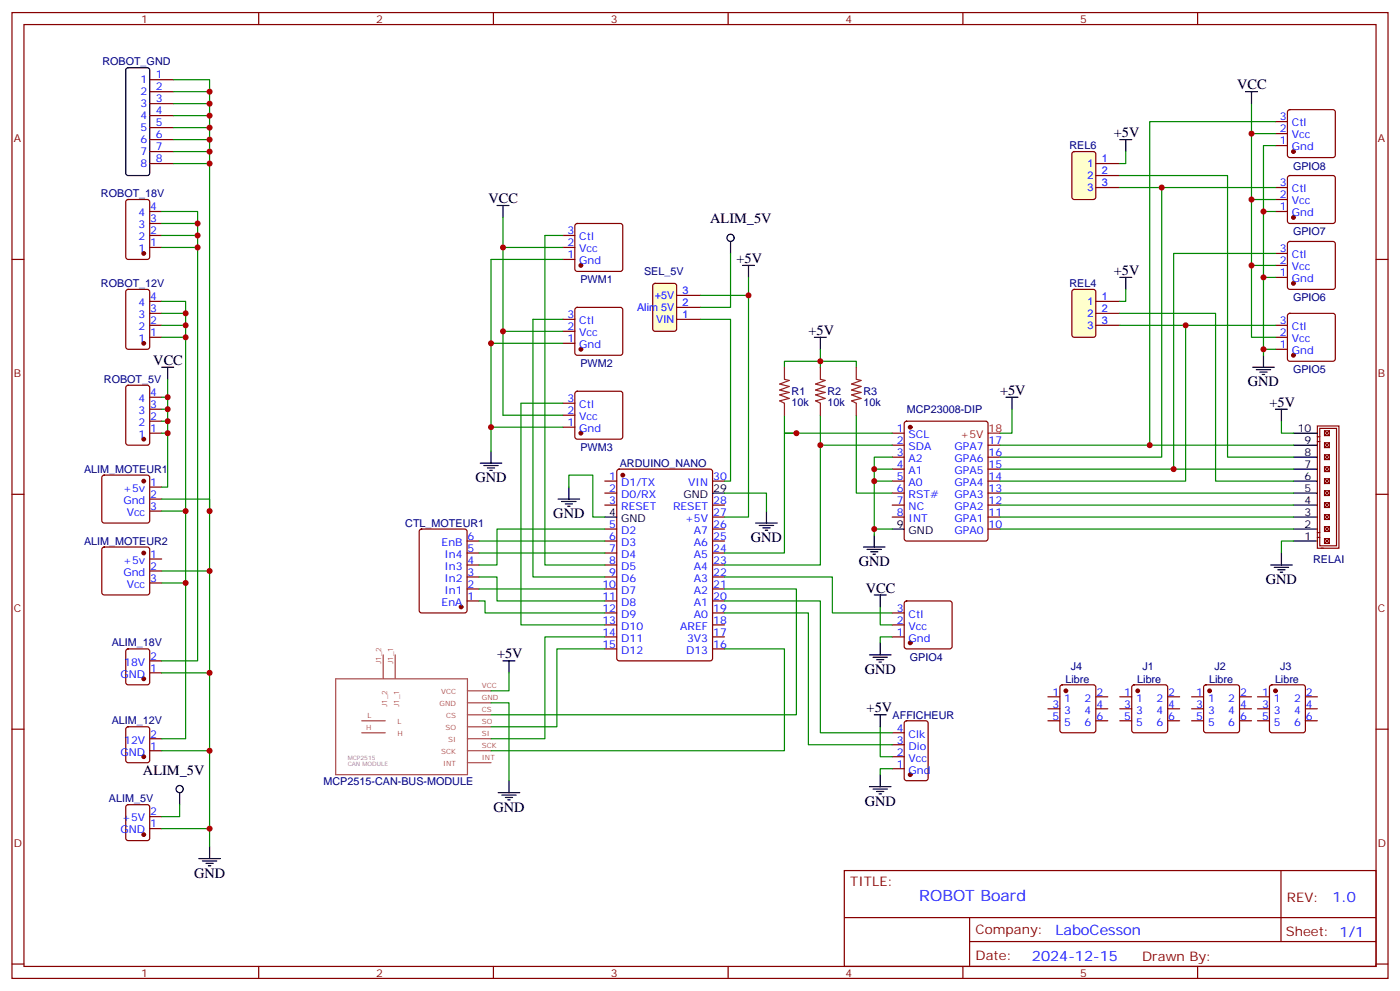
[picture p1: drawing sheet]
<svg xmlns="http://www.w3.org/2000/svg" width="412mm" height="292mm" viewBox="0 0 412 292" stroke-linecap="round" stroke-linejoin="round" font-family="sans-serif">
<g fill="none" stroke="#870000" stroke-width=".35">
<path d="M3.5 3.7h405.4v284.3h-405.4zM7.1 7.2h398.2v277.3h-398.2zM76.2 3.7v3.5M145.3 3.7v3.5M214.5 3.7v3.5M283.6 3.7v3.5M352.8 3.7v3.5M3.5 76.4h3.6M165.8 76.4h3.5M165.8 72.8h3.5M165.8 69.3h3.5M169.6 66l.4-.2h12.7l.5 .2 .2 .5v12.7l-.2 .5-.5 .2h-12.7l-.5-.2-.2-.5v-12.7z"/>
<path d="M405.3 76.4h3.6M165.8 97.5h3.5M165.8 94h3.5M169.6 90.7l.4-.2h12.7l.5 .2 .2 .5v12.7l-.2 .5-.5 .2h-12.7l-.5-.2-.2-.5v-12.7zM165.8 101.1h3.5M165.8 118.7h3.5M169.6 115.4l.4-.2h12.7l.5 .2 .2 .5v12.7l-.2 .5-.5 .2h-12.7l-.5-.2-.2-.5v-12.7zM165.8 125.8h3.5M165.8 122.2h3.5M181.9 138.3l.5-.2h26.8l.6 .4 .1 55.4-.5 .6-27 .1-.7-.5v-55.3zM262.8 127.5h3.5M262.8 131.1h3.5"/>
<path d="M262.8 134.6h3.5M262.8 138.1h3.5M266.6 124.2l.5-.2h23.2l.5 .2 .2 .5v33.9l-.2 .5-.5 .2h-23.2l-.5-.3-.3-.4v-33.9zM291 131.1h3.6M291 134.6h3.6M291 138.1h3.6M388.1 130h.7M388.1 128.6h.7M390.2 126.8h1.4v1.4h-1.4zM390.2 130.4h1.4v1.4h-1.4zM390.2 133.9h1.4v1.4h-1.4zM390.2 137.4h1.4v1.4h-1.4z"/>
<path d="M390.2 126.8l1.4 1.4M390.2 130.4l1.4 1.4M390.2 133.9l1.4 1.4M390.2 137.4l1.4 1.4M391.6 126.8l-1.4 1.4M391.6 130.4l-1.4 1.4M391.6 133.9l-1.4 1.4M391.6 137.4l-1.4 1.4M3.5 145.5h3.6M123.7 156l.5-.2h12.7l.6 .4 .1 23.5-.5 .7h-12.9l-.7-.4v-23.5zM137.6 159.3h3.5M178.2 141.6h3.5"/>
<path d="M178.2 145.2h3.5M178.2 148.7h3.5M178.2 155.8h3.5M178.2 159.3h3.5M209.9 141.6h3.5M209.9 148.7h3.5M209.9 155.8h3.5M209.9 159.3h3.5M209.9 152.2h3.5M262.8 141.6h3.5M262.8 145.2h3.5M262.8 148.7h3.5"/>
<path d="M262.8 152.2h3.5M291 141.6h3.6M291 145.2h3.6M291 148.7h3.6M291 155.8h3.6M291 152.2h3.6M388.1 158.2h.7M388.1 156.8h.7M390.2 158.6h1.4v1.4h-1.4zM390.2 155h1.4v1.5h-1.4zM390.2 151.5h1.4v1.4h-1.4zM390.2 148h1.4v1.4h-1.4z"/>
<path d="M390.2 144.5h1.4v1.4h-1.4zM390.2 140.9h1.4v1.4h-1.4zM390.2 158.6l1.4 1.4M390.2 155l1.4 1.5M390.2 151.5l1.4 1.4M390.2 148l1.4 1.4M390.2 144.5l1.4 1.4M390.2 140.9l1.4 1.4M391.6 158.6l-1.4 1.4M391.6 155l-1.4 1.5M391.6 151.5l-1.4 1.4M391.6 148l-1.4 1.4"/>
<path d="M391.6 144.5l-1.4 1.4M391.6 140.9l-1.4 1.4M405.3 145.5h3.6M137.6 162.8h3.5M137.6 166.3h3.5M137.6 169.9h3.5M137.6 173.4h3.5M137.6 176.9h3.5M178.2 162.8h3.5M178.2 166.3h3.5M178.2 169.9h3.5M178.2 173.4h3.5"/>
<path d="M178.2 176.9h3.5M209.9 162.8h3.5M209.9 166.3h3.5M209.9 169.9h3.5M209.9 173.4h3.5M209.9 176.9h3.5M389.1 161.4h.7M178.2 180.4h3.5M178.2 184h3.5M178.2 187.5h3.5M178.2 191h3.5M209.9 180.4h3.5"/>
<path d="M209.9 184h3.5M209.9 187.5h3.5M209.9 191h3.5M3.5 214.7h3.6M262.8 219.3h3.5M262.8 215.7h3.5M266.6 212.4l.5-.2h5.6l.6 .4 .1 16.5-.5 .7h-5.8l-.7-.4-.1-16.5zM405.3 214.7h3.6M262.8 226.3h3.5M262.8 222.8h3.5M248.7 256.3h156.6v28.2h-156.6zM377.3 256.3v20.9"/>
<path d="M248.7 270.1h156.5M285.6 277.2h119.6M285.6 270.1v14.2M3.5 283.8h3.6M76.2 284.5v3.5M145.3 284.5v3.5M214.5 284.5v3.5M283.6 284.5v3.5M352.8 284.5v3.5M405.3 283.8h3.6"/>
</g>
<g fill="#870000" stroke="#870000" stroke-width=".35">
<circle cx="183.4" cy="139.9" r=".53"/>
<circle cx="171.1" cy="78.1" r=".53"/>
<circle cx="135.8" cy="178.7" r=".53"/>
<circle cx="268.1" cy="228.1" r=".53"/>
<circle cx="268.1" cy="125.8" r=".53"/>
<circle cx="171.1" cy="102.8" r=".53"/>
<circle cx="171.1" cy="127.5" r=".53"/>
</g>
<g fill="none" stroke="#000" stroke-width=".35">
<path d="M329.8 41.1h3.6M331.6 41.1v3.5M146.4 60.5h3.5M148.2 60.5v3.5M329.8 81.7h3.6M331.6 81.7v3.5M296.3 116.9h3.6M298.1 116.9v3.6M369 108.1h6.4M370.1 108.8h4.2M371.1 109.5h2.1M371.8 110.2h.7"/>
<path d="M372.2 104.6v3.5M141.5 136.3h6.3M142.5 137.1h4.3M143.6 137.8h2.1M144.3 138.5h.7M144.6 132.8v3.5M381 138.1h7.1M381 134.6h7.1M381 131.1h7.1M381 127.5h7.1M178.2 152.2h3.5M209.9 145.2h3.5"/>
<path d="M257.5 157.5v3.5M262.8 155.8h3.5M381 152.2h7.1M381 145.2h7.1M381 155.8h7.1M381 159.3h7.1M381 148.7h7.1M381 141.6h7.1M254.4 161h6.3M255.4 161.7h4.2M256.5 162.5h2.1M257.2 163.2h.7"/>
<path d="M374.3 166.3h6.3M375.4 167h4.2M376.4 167.7h2.1M377.1 168.5h.7M377.5 162.8v3.5M148.2 194.6h3.5M149.9 194.6v3.5M256.1 192.8h6.4M257.2 193.5h4.2M258.2 194.2h2.1M258.9 194.9h.7M259.3 189.3v3.5"/>
<path d="M257.5 210.4h3.6M259.3 210.4v3.6M146.8 233.4h6.3M147.8 234.1h4.2M148.9 234.8h2.1M149.6 235.5h.7M149.9 229.8v3.6M256.1 231.6h6.4M257.2 232.3h4.2M258.2 233h2.1M258.9 233.7h.7M259.3 228.1v3.5"/>
</g>
<g fill="none" stroke="#008700" stroke-width=".35">
<path d="M148.2 64v33.5M148.2 72.8h17.6M165.8 76.4h-21.2v56.4M165.8 69.3h-5.3v97h17.7M148.2 97.5v24.7h17.6M148.2 97.5h17.6M165.8 94h-8.8v75.9h21.2M144.6 101.1h21.2M165.8 118.7h-12.3v65.3h24.7M144.6 125.8h21.2M262.8 127.5h-31.7v35.3h-17.7M262.8 131.1h-21.1v35.2h-28.3"/>
<path d="M298.1 120.5v7h-3.5M141.1 159.3h37.1M178.2 155.8h-31.8v10.5h-5.3M262.8 155.8h-5.3v1.7M141.1 176.9h1.8v3.5h35.3M141.1 169.9h5.3v7h31.8M141.1 162.8h37.1M141.1 173.4h37.1M213.4 176.9h28.3v38.8h21.1M213.4 173.4h21.2v37h-90M149.9 198.1v5.3h-5.3M178.2 187.5h-17.7v30h-15.9"/>
<path d="M178.2 191h-14.2v23h-19.4M213.4 180.4h24.7v38.9h24.7M213.4 191h17.7v30h-86.5M144.6 206.9h5.3v22.9M259.3 214v8.8h3.5M262.8 226.3h-3.5v1.8"/>
</g>
<path d="M98.9 199.8h38.8v28.3h-38.8zM112.9 192.8v6.9M116.4 192.8v6.9M106.5 212.2h7M106.5 215.7h7M137.7 217.5h6.9M137.7 214h6.9M137.7 210.4h6.9M137.7 206.9h6.9M137.7 203.4h6.9M137.7 224.5h6.9M137.7 221h6.9" fill="none" stroke="#a64a4a" stroke-width=".35"/>
<path d="M291 127.5h3.6" fill="none" stroke="#f00" stroke-width=".35"/>
<path d="M388.1 125.4h6.3v36h-6.3zM388.8 126.1h4.9v34.6h-4.9z" fill="none" stroke="#900" stroke-width=".35"/>
<path d="M316 85.4l.4-.2h5.7l.6 .4 .1 13-.5 .7h-5.9l-.6-.5-.1-12.9z" fill="#ffc" stroke="#870000" stroke-width=".35"/>
<g fill="none" stroke="#870000" stroke-width=".35">
<path d="M375.7 39.3h3.5M375.7 35.8h3.5M379.5 32.5l.4-.2h12.7l.5 .2 .2 .5v12.7l-.2 .5-.5 .2h-12.7l-.5-.2-.2-.5v-12.7zM375.7 58.7h3.5M375.7 55.2h3.5M375.7 42.9h3.5M379.5 51.9l.4-.2h12.7l.5 .2 .2 .5v12.7l-.2 .5-.5 .2h-12.7l-.5-.2-.2-.5v-12.7zM375.7 62.3h3.5M375.7 78.1h3.5M375.7 74.6h3.5M379.5 71.3l.4-.2h12.7l.5 .2 .2 .5v12.7l-.2 .5-.5 .2h-12.7l-.5-.2-.2-.5v-12.7zM322.8 88.7h7"/>
<path d="M322.8 92.3h7M322.8 95.8h7M375.7 95.8h3.5M375.7 99.3h3.5M375.7 81.7h3.5M379.5 92.5l.4-.2h12.7l.5 .2 .2 .5v12.7l-.2 .5-.5 .2h-12.7l-.5-.3-.2-.4v-12.7zM375.7 102.8h3.5M266.6 177.1l.5-.2h12.7l.5 .2 .2 .5v12.7l-.3 .5-.4 .2h-12.7l-.5-.2-.3-.5v-12.7zM262.8 187.5h3.5M262.8 184h3.5M262.8 180.4h3.5"/>
</g>
<path d="M329.8 92.3h28.3v49.3h22.9M331.6 85.2v3.5h-1.8M294.6 155.8h86.4M294.6 152.2h86.4M294.6 148.7h86.4M294.6 145.2h86.4M381 159.3h-3.5v3.5M213.4 169.9h31.8v10.5h17.6M262.8 187.5h-3.5v1.8" fill="none" stroke="#008700" stroke-width=".35"/>
<g fill="#870000" stroke="#870000" stroke-width=".35">
<circle cx="381" cy="64" r=".53"/>
<circle cx="381" cy="104.6" r=".53"/>
<circle cx="381" cy="83.4" r=".53"/>
<circle cx="381" cy="44.6" r=".53"/>
<circle cx="268.1" cy="189.3" r=".53"/>
</g>
<path d="M316 44.8l.4-.2h5.7l.6 .5 .1 12.9-.5 .7h-5.9l-.6-.4-.1-13z" fill="#ffc" stroke="#870000" stroke-width=".35"/>
<g fill="none" stroke="#870000" stroke-width=".35">
<path d="M44.1 23.5h7.1M44.1 27h7.1M44.1 30.5h7.1M44.1 34h7.1M44.1 37.6h7.1M37.3 58.9l.4-.2h5.7l.6 .5 .1 16.5-.5 .6-5.9 .1-.6-.5-.1-16.5zM44.1 48.2h7.1M44.1 41.1h7.1M44.1 44.6h7.1M322.8 48.2h7M322.8 51.7h7M322.8 55.2h7"/>
<path d="M44.1 72.8h3.5M44.1 69.3h3.5M44.1 65.8h3.5M44.1 62.3h3.5M37.3 85.4l.4-.2h5.7l.6 .4 .1 16.5-.5 .7h-5.9l-.6-.4-.1-16.5zM44.1 99.3h3.5M44.1 95.8h3.5M44.1 92.3h3.5M44.1 88.7h3.5M37.3 113.6l.4-.2h5.7l.6 .4 .1 16.6-.5 .6-5.9 .1-.6-.5-.1-16.5zM44.1 116.9h3.5M44.1 127.5h3.5"/>
<path d="M44.1 124h3.5M44.1 120.5h3.5M30.2 140.1l.5-.2h12.7l.5 .2 .2 .5v12.7l-.2 .5-.5 .2h-12.7l-.5-.2-.2-.5v-12.7zM44.1 143.4h3.5M44.1 146.9h3.5M44.1 150.5h3.5M30.2 161.2l.5-.2h12.7l.5 .2 .2 .5v12.7l-.2 .5-.5 .3h-12.7l-.5-.3-.2-.5v-12.7zM44.1 164.6h3.5M44.1 168.1h3.5M44.1 171.6h3.5M37.3 191.2l.4-.2h5.7l.6 .5 .1 9.4-.5 .7h-5.9l-.6-.4-.1-9.5zM44.1 198.1h3.5"/>
<path d="M44.1 194.6h3.5M37.3 214.2l.4-.2h5.7l.6 .4 .1 9.4-.5 .7h-5.9l-.6-.4-.1-9.4zM44.1 217.5h3.5M37.3 237.1l.4-.2h5.7l.6 .4 .1 9.5-.5 .6-5.9 .1-.6-.5-.1-9.4zM44.1 221h3.5M44.1 243.9h3.5M44.1 240.4h3.5"/>
</g>
<g fill="none" stroke="#008700" stroke-width=".35">
<path d="M51.2 23.5h10.5v127M51.2 27h10.5M51.2 30.5h10.5M51.2 34h10.5M51.2 37.6h10.5M368.7 30.5v68.8h7M368.7 39.3h7M375.7 35.8h-37v95.3h-44.1M51.2 41.1h10.5M51.2 44.6h10.5M51.2 48.2h10.5M329.8 51.7h31.8v82.9h19.4"/>
<path d="M329.8 55.2h12.4M331.6 44.6v3.6h-1.8M368.7 58.7h7M375.7 55.2h-33.5v79.4h-47.6M375.7 42.9h-3.5v61.7M47.6 62.3h10.6v132.3h-10.6M47.6 65.8h10.6M47.6 69.3h10.6M47.6 72.8h10.6M368.7 78.1h7M372.2 62.3h3.5M375.7 74.6h-30v63.5h-51.1"/>
<path d="M47.6 88.7h7.1v61.8M47.6 92.3h7.1M47.6 95.8h7.1M47.6 99.3h7.1M329.8 95.8h19.4M372.2 81.7h3.5M375.7 95.8h-26.5v45.8h-54.6M47.6 116.9h1.8M49.4 111.7v31.7h-1.8M231.1 108.1v-1.7h10.6v1.7M241.7 102.8v3.6h10.5v1.7M372.2 102.8h3.5"/>
<path d="M47.6 120.5h1.8M47.6 124h1.8M47.6 127.5h1.8M231.1 122.2v5.3h3.5M241.7 122.2v8.9M252.2 122.2v23h10.6M257.5 138.1h5.3M262.8 134.6h-5.3v21.2M338.7 131.1h42.3M345.7 138.1h35.3M377.5 124v3.5h3.5M47.6 150.5h7.1v67h-7.1"/>
<path d="M47.6 146.9h14.1v74.1M167.6 143.4v-3.5h7v12.3h3.6M213.4 145.2h12.4v5.3M257.5 141.6h5.3M47.6 171.6h7.1M47.6 168.1h14.1M47.6 198.1h14.1M47.6 221h14.1v22.9M47.6 243.9h14.1v5.3"/>
</g>
<g fill="none" stroke="#000" stroke-width=".35">
<path d="M37.3 20.1l.4-.2h5.7l.5 .2 .2 .5v30.4l-.2 .5-.5 .2h-5.7l-.5-.3-.2-.4v-30.4zM366.9 27h3.5M368.7 27v3.5M239.9 99.3h3.5M241.7 99.3v3.5M47.6 108.1h3.6M49.4 108.1v3.6M375.7 120.5h3.5M377.5 120.5v3.5M164.4 146.9h6.3M165.5 147.6h4.2M166.5 148.3h2.1"/>
<path d="M167.2 149h.7M167.6 143.4v3.5M222.6 154h6.4M223.7 154.7h4.2M224.7 155.4h2.1M225.4 156.1h.7M225.8 150.5v3.5M58.6 252.8h6.3M59.6 253.5h4.3M60.7 254.2h2.1M61.4 254.9h.7M61.7 249.2v3.6"/>
</g>
<g fill="#870000" stroke="#870000" stroke-width=".35">
<circle cx="42.3" cy="141.6" r=".53"/>
<circle cx="42.3" cy="245.7" r=".53"/>
<circle cx="42.3" cy="74.6" r=".53"/>
<circle cx="42.3" cy="222.8" r=".53"/>
<circle cx="42.3" cy="199.8" r=".53"/>
<circle cx="42.3" cy="101.1" r=".53"/>
<circle cx="42.3" cy="129.3" r=".53"/>
<circle cx="42.3" cy="162.8" r=".53"/>
</g>
<path d="M192.5 83.6l.5-.2h5.6l.7 .5v12.9l-.4 .7h-5.9l-.7-.4v-13z" fill="#ffc" stroke="#870000" stroke-width=".35"/>
<g fill="none" stroke="#870000" stroke-width=".35">
<path d="M199.3 94h7.1M199.3 90.5h7.1M199.3 87h7.1M308.7 212.2h3.5M308.7 208.7h3.5M308.7 205.1h3.5M312.4 201.8l.5-.2h9.2l.5 .2 .2 .5v12.7l-.2 .5-.5 .2h-9.2l-.5-.2-.2-.5v-12.7zM322.8 212.2h3.5M322.8 208.7h3.5M322.8 205.1h3.5M329.8 212.2h3.6M329.8 208.7h3.6"/>
<path d="M329.8 205.1h3.6M333.6 201.8l.5-.2h9.2l.5 .2 .2 .5v12.7l-.3 .5-.4 .2h-9.2l-.5-.2-.2-.5v-12.7zM344 212.2h3.5M344 208.7h3.5M344 205.1h3.5M351 212.2h3.5M351 208.7h3.5M351 205.1h3.5M354.8 201.8l.4-.2h9.2l.5 .2 .2 .5v12.7l-.2 .5-.5 .2h-9.2l-.5-.2-.2-.5v-12.7zM365.1 212.2h3.6M365.1 208.7h3.6M365.1 205.1h3.6"/>
<path d="M370.4 212.2h3.5M370.4 208.7h3.5M370.4 205.1h3.5M374.2 201.8l.4-.2h9.2l.5 .2 .2 .5v12.7l-.2 .5-.5 .2h-9.2l-.4-.2-.3-.5v-12.7zM384.5 212.2h3.6M384.5 208.7h3.6M384.5 205.1h3.6"/>
</g>
<g fill="none" stroke="#000" stroke-width=".35">
<path d="M215.2 71.1v3.5M218.7 78.1h3.5M220.5 78.1v3.6M257.5 175.2h3.6M259.3 175.2v3.5M52.9 233.4v3.5"/>
<circle cx="215.2" cy="70" r="1.06"/>
<circle cx="52.9" cy="232.3" r="1.06"/>
</g>
<path d="M215.2 74.6v15.9h-8.8M206.4 94h8.8v47.6h-1.8M206.4 87h14.1M220.5 81.7v70.5h-7.1M259.3 178.7v5.3h3.5M52.9 236.9v3.5h-5.3" fill="none" stroke="#008700" stroke-width=".35"/>
<path d="M231.1 108.1v3.6l1.4 .3-2.8 1.1 2.8 .7-2.8 1 2.8 .7-2.8 .7 2.8 1.1-2.8 .7 1.4 .7v3.5M241.7 108.1v3.6l1.4 .3-2.9 1.1 2.9 .7-2.9 1 2.9 .7-2.9 .7 2.9 1.1-2.9 .7 1.5 .7v3.5M252.2 108.1v3.6l1.4 .3-2.8 1.1 2.8 .7-2.8 1 2.8 .7-2.8 .7 2.8 1.1-2.8 .7 1.4 .7v3.5" fill="none" stroke="#8c2424" stroke-width=".35"/>
<g fill="#870000" stroke="#870000" stroke-width=".35">
<circle cx="314" cy="203.4" r=".53"/>
<circle cx="335.1" cy="203.4" r=".53"/>
<circle cx="356.3" cy="203.4" r=".53"/>
<circle cx="375.7" cy="203.4" r=".53"/>
</g>
<g fill="#c00">
<circle cx="148.2" cy="72.8" r=".88"/>
<circle cx="148.2" cy="97.5" r=".88"/>
<circle cx="338.7" cy="131.1" r=".88"/>
<circle cx="372.2" cy="62.3" r=".88"/>
<circle cx="372.2" cy="81.7" r=".88"/>
<circle cx="372.2" cy="102.8" r=".88"/>
<circle cx="368.7" cy="39.3" r=".88"/>
<circle cx="368.7" cy="58.7" r=".88"/>
<circle cx="368.7" cy="78.1" r=".88"/>
<circle cx="345.7" cy="138.1" r=".88"/>
<circle cx="342.2" cy="55.2" r=".88"/>
<circle cx="349.3" cy="95.8" r=".88"/>
<circle cx="234.6" cy="127.5" r=".88"/>
<circle cx="241.7" cy="131.1" r=".88"/>
<circle cx="241.7" cy="106.4" r=".88"/>
<circle cx="257.5" cy="155.8" r=".88"/>
<circle cx="257.5" cy="141.6" r=".88"/>
<circle cx="257.5" cy="138.1" r=".88"/>
<circle cx="61.7" cy="243.9" r=".88"/>
<circle cx="61.7" cy="221" r=".88"/>
<circle cx="61.7" cy="198.1" r=".88"/>
<circle cx="61.7" cy="150.5" r=".88"/>
<circle cx="61.7" cy="27" r=".88"/>
<circle cx="61.7" cy="30.5" r=".88"/>
<circle cx="61.7" cy="34" r=".88"/>
<circle cx="61.7" cy="37.6" r=".88"/>
<circle cx="61.7" cy="41.1" r=".88"/>
<circle cx="61.7" cy="44.6" r=".88"/>
<circle cx="61.7" cy="48.2" r=".88"/>
<circle cx="49.4" cy="120.5" r=".88"/>
<circle cx="49.4" cy="124" r=".88"/>
<circle cx="49.4" cy="127.5" r=".88"/>
<circle cx="54.7" cy="99.3" r=".88"/>
<circle cx="58.2" cy="65.8" r=".88"/>
<circle cx="58.2" cy="69.3" r=".88"/>
<circle cx="58.2" cy="72.8" r=".88"/>
<circle cx="49.4" cy="116.9" r=".88"/>
<circle cx="54.7" cy="150.5" r=".88"/>
<circle cx="54.7" cy="171.6" r=".88"/>
<circle cx="61.7" cy="168.1" r=".88"/>
<circle cx="54.7" cy="92.3" r=".88"/>
<circle cx="54.7" cy="95.8" r=".88"/>
<circle cx="220.5" cy="87" r=".88"/>
<circle cx="144.6" cy="125.8" r=".88"/>
<circle cx="144.6" cy="101.1" r=".88"/>
</g>
<text font-size="4.6" fill="#00f" x="270.8" y="265.3">ROBOT Board</text>
<g font-size="4.2">
<text x="364.4" y="26.3">VCC</text>
<text x="328.1" y="40.4">+5V</text>
<text x="143.9" y="59.8">VCC</text>
<text x="209.2" y="65.8">ALIM_5V</text>
<text x="217" y="77.4">+5V</text>
<text x="328.1" y="81">+5V</text>
<text x="238.1" y="98.6">+5V</text>
<text x="45.2" y="107.4">VCC</text>
<text x="367.6" y="113.8">GND</text>
<text x="294.6" y="116.2">+5V</text>
<text x="373.9" y="119.8">+5V</text>
<text x="140.1" y="142">GND</text>
<text x="163" y="152.6">GND</text>
<text x="221.2" y="159.6">GND</text>
<text x="252.9" y="166.7">GND</text>
<text x="372.9" y="172">GND</text>
<text x="255.1" y="174.4">VCC</text>
<text x="146.4" y="193.9">+5V</text>
<text x="254.7" y="198.4">GND</text>
<text x="255.3" y="209.7">+5V</text>
<text x="42.1" y="228.1">ALIM_5V</text>
<text x="145.3" y="239">GND</text>
<text x="254.7" y="237.2">GND</text>
<text x="57.1" y="258.4">GND</text>
</g>
<g font-size="4.2" fill="#00f">
<text x="392.5" y="265.6">1.0</text>
<text x="310.9" y="275.1">LaboCesson</text>
<text x="304" y="282.9">2024-12-15</text>
</g>
<g font-size="3.9" fill="#800">
<text x="250.5" y="260.9">TITLE:</text>
<text x="379.1" y="265.6">REV:</text>
<text x="287.4" y="275.1">Company:</text>
<text x="378.7" y="275.7">Sheet: 1/1</text>
<text x="287.4" y="282.8">Date:</text>
<text x="336.4" y="282.8">Drawn By:</text>
</g>
<g font-size="3.2" fill="#800">
<text x="41.6" y="6.7">1</text>
<text x="110.8" y="6.7">2</text>
<text x="179.9" y="6.7">3</text>
<text x="249.1" y="6.7">4</text>
<text x="318.2" y="6.7">5</text>
<text x="4.1" y="41.8">A</text>
<text x="405.9" y="41.8">A</text>
<text x="4.1" y="110.9">B</text>
<text x="405.9" y="110.9">B</text>
<text x="4.1" y="180.1">C</text>
<text x="405.9" y="180.1">C</text>
<text x="4.1" y="249.2">D</text>
<text x="405.9" y="249.2">D</text>
<text x="41.6" y="287.5">1</text>
<text x="110.8" y="287.5">2</text>
<text x="179.9" y="287.5">3</text>
<text x="249.1" y="287.5">4</text>
<text x="318.2" y="287.5">5</text>
</g>
<g font-size="3.2" fill="#000080">
<text x="30.1" y="19.2">ROBOT_GND</text>
<text x="315.1" y="44">REL6</text>
<text x="380.9" y="49.9">GPIO8</text>
<text x="29.7" y="58">ROBOT_18V</text>
<text x="380.9" y="69.3">GPIO7</text>
<text x="171" y="83.4">PWM1</text>
<text x="189.7" y="81">SEL_5V</text>
<text x="29.7" y="84.5">ROBOT_12V</text>
<text x="315.1" y="84.6">REL4</text>
<text x="380.9" y="88.7">GPIO6</text>
<text x="30.6" y="112.7">ROBOT_5V</text>
<text x="171" y="108.1">PWM2</text>
<text x="380.9" y="109.9">GPIO5</text>
<text x="233.2" y="119.4">10k</text>
<text x="233.2" y="116.2">R1</text>
<text x="243.8" y="119.4">10k</text>
<text x="243.8" y="116.2">R2</text>
<text x="254.4" y="119.4">10k</text>
<text x="254.4" y="116.2">R3</text>
<text x="267.1" y="121.6">MCP23008-DIP</text>
<text x="171" y="132.8">PWM3</text>
<text x="182.6" y="137.4">ARDUINO_NANO</text>
<text x="24.8" y="139.3">ALIM_MOTEUR1</text>
<text x="119.4" y="155.2">CTL_MOTEUR1</text>
<text x="24.8" y="160.5">ALIM_MOTEUR2</text>
<text x="386.8" y="165.7">RELAI</text>
<text x="32.9" y="190.3">ALIM_18V</text>
<text x="268" y="194.6">GPIO4</text>
<text x="315.4" y="197.4">J4</text>
<text x="336.6" y="197.4">J1</text>
<text x="357.7" y="197.4">J2</text>
<text x="377.1" y="197.4">J3</text>
<text x="313.8" y="201">Libre</text>
<text x="335" y="201">Libre</text>
<text x="356.2" y="201">Libre</text>
<text x="375.6" y="201">Libre</text>
<text x="32.9" y="213.3">ALIM_12V</text>
<text x="262.9" y="211.6">AFFICHEUR</text>
<text x="95.3" y="231">MCP2515-CAN-BUS-MODULE</text>
<text x="32.1" y="236.2">ALIM_5V</text>
</g>
<g font-size="3.2" fill="#00f">
<text x="45.9" y="23.1">1</text>
<text x="41.4" y="24.5">1</text>
<text x="41.4" y="28">2</text>
<text x="45.9" y="26.6">2</text>
<text x="41.4" y="31.6">3</text>
<text x="41.4" y="35.1">4</text>
<text x="45.9" y="30.2">3</text>
<text x="45.9" y="33.7">4</text>
<text x="377" y="35.5">3</text>
<text x="41.4" y="38.6">5</text>
<text x="45.9" y="37.2">5</text>
<text x="45.9" y="40.7">6</text>
<text x="377" y="39">2</text>
<text x="380.5" y="40.7">Vcc</text>
<text x="380.5" y="37.2">Ctl</text>
<text x="41.4" y="42.2">6</text>
<text x="41.4" y="45.7">7</text>
<text x="45.9" y="44.3">7</text>
<text x="45.9" y="47.8">8</text>
<text x="324.6" y="47.8">1</text>
<text x="377" y="42.5">1</text>
<text x="380.5" y="44.3">Gnd</text>
<text x="41.4" y="49.2">8</text>
<text x="320.3" y="49.2">1</text>
<text x="320.3" y="52.7">2</text>
<text x="324.6" y="51.3">2</text>
<text x="320.3" y="56.3">3</text>
<text x="324.6" y="54.9">3</text>
<text x="377" y="58.4">2</text>
<text x="377" y="54.9">3</text>
<text x="380.5" y="56.6">Ctl</text>
<text x="40.8" y="63.7">4</text>
<text x="44.3" y="65.4">3</text>
<text x="44.3" y="61.9">4</text>
<text x="377" y="61.9">1</text>
<text x="380.5" y="63.7">Gnd</text>
<text x="380.5" y="60.1">Vcc</text>
<text x="40.8" y="70.7">2</text>
<text x="40.8" y="67.2">3</text>
<text x="44.3" y="69">2</text>
<text x="167.1" y="69">3</text>
<text x="170.6" y="70.7">Ctl</text>
<text x="40.8" y="74.3">1</text>
<text x="44.3" y="72.5">1</text>
<text x="167.1" y="76">1</text>
<text x="167.1" y="72.5">2</text>
<text x="170.6" y="77.8">Gnd</text>
<text x="170.6" y="74.3">Vcc</text>
<text x="377" y="77.8">2</text>
<text x="377" y="74.3">3</text>
<text x="380.5" y="76">Ctl</text>
<text x="377" y="81.3">1</text>
<text x="380.5" y="83.1">Gnd</text>
<text x="380.5" y="79.6">Vcc</text>
<text x="44.3" y="88.4">4</text>
<text x="192.9" y="88">+5V</text>
<text x="201.1" y="86.6">3</text>
<text x="320.3" y="89.8">1</text>
<text x="324.6" y="88.4">1</text>
<text x="40.8" y="93.7">3</text>
<text x="40.8" y="90.1">4</text>
<text x="44.3" y="95.4">2</text>
<text x="44.3" y="91.9">3</text>
<text x="167.1" y="93.7">3</text>
<text x="170.6" y="95.4">Ctl</text>
<text x="187.7" y="91.5">Alim 5V</text>
<text x="193.3" y="95.1">VIN</text>
<text x="201.1" y="93.7">1</text>
<text x="201.1" y="90.1">2</text>
<text x="320.3" y="93.3">2</text>
<text x="324.6" y="91.9">2</text>
<text x="324.6" y="95.4">3</text>
<text x="377" y="95.4">3</text>
<text x="40.8" y="100.7">1</text>
<text x="40.8" y="97.2">2</text>
<text x="44.3" y="99">1</text>
<text x="167.1" y="100.7">1</text>
<text x="167.1" y="97.2">2</text>
<text x="170.6" y="99">Vcc</text>
<text x="320.3" y="96.8">3</text>
<text x="377" y="99">2</text>
<text x="380.5" y="100.7">Vcc</text>
<text x="380.5" y="97.2">Ctl</text>
<text x="170.6" y="102.5">Gnd</text>
<text x="377" y="102.5">1</text>
<text x="380.5" y="104.2">Gnd</text>
<text x="40.8" y="118.4">4</text>
<text x="44.3" y="116.6">4</text>
<text x="167.1" y="118.4">3</text>
<text x="40.8" y="125.4">2</text>
<text x="40.8" y="121.9">3</text>
<text x="44.3" y="123.6">2</text>
<text x="44.3" y="120.1">3</text>
<text x="167.1" y="125.4">1</text>
<text x="167.1" y="121.9">2</text>
<text x="170.6" y="123.6">Vcc</text>
<text x="170.6" y="120.1">Ctl</text>
<text x="40.8" y="128.9">1</text>
<text x="44.3" y="127.2">1</text>
<text x="170.6" y="127.2">Gnd</text>
<text x="264.2" y="127.2">1</text>
<text x="264.2" y="130.7">2</text>
<text x="267.7" y="128.9">SCL</text>
<text x="291.2" y="130.7">17</text>
<text x="264.2" y="134.2">3</text>
<text x="264.2" y="137.8">4</text>
<text x="267.7" y="132.5">SDA</text>
<text x="267.7" y="136">A2</text>
<text x="281.2" y="136">GPA6</text>
<text x="281.2" y="132.5">GPA7</text>
<text x="291.2" y="137.8">15</text>
<text x="291.2" y="134.2">16</text>
<text x="44.3" y="143.1">1</text>
<text x="179.5" y="141.3">1</text>
<text x="183" y="143.1">D1/TX</text>
<text x="202.7" y="143.1">VIN</text>
<text x="210.1" y="141.3">30</text>
<text x="264.2" y="141.3">5</text>
<text x="267.7" y="139.5">A1</text>
<text x="267.7" y="143.1">A0</text>
<text x="281.2" y="143.1">GPA4</text>
<text x="281.2" y="139.5">GPA5</text>
<text x="291.2" y="141.3">14</text>
<text x="36.3" y="144.8">+5v</text>
<text x="36.3" y="148.3">Gnd</text>
<text x="44.3" y="146.6">2</text>
<text x="179.5" y="144.8">2</text>
<text x="179.5" y="148.3">3</text>
<text x="183" y="146.6">D0/RX</text>
<text x="210.1" y="148.3">28</text>
<text x="264.2" y="144.8">6</text>
<text x="264.2" y="148.3">7</text>
<text x="267.7" y="146.6">RST#</text>
<text x="281.2" y="146.6">GPA3</text>
<text x="291.2" y="148.3">12</text>
<text x="291.2" y="144.8">13</text>
<text x="37.3" y="151.9">Vcc</text>
<text x="44.3" y="150.1">3</text>
<text x="179.5" y="155.4">5</text>
<text x="183" y="150.1">RESET</text>
<text x="198.3" y="150.1">RESET</text>
<text x="201.8" y="153.6">+5V</text>
<text x="210.1" y="155.4">26</text>
<text x="210.1" y="151.9">27</text>
<text x="264.2" y="151.9">8</text>
<text x="267.7" y="150.1">NC</text>
<text x="267.7" y="153.6">INT</text>
<text x="281.2" y="153.6">GPA1</text>
<text x="281.2" y="150.1">GPA2</text>
<text x="291.2" y="155.4">10</text>
<text x="291.2" y="151.9">11</text>
<text x="130.1" y="160.7">EnB</text>
<text x="137.8" y="158.9">6</text>
<text x="179.5" y="158.9">6</text>
<text x="183" y="157.2">D2</text>
<text x="183" y="160.7">D3</text>
<text x="204.4" y="160.7">A6</text>
<text x="204.4" y="157.2">A7</text>
<text x="210.1" y="158.9">25</text>
<text x="281.2" y="157.2">GPA0</text>
<text x="36.3" y="166">+5v</text>
<text x="44.3" y="164.2">1</text>
<text x="44.3" y="167.7">2</text>
<text x="130.9" y="167.7">In3</text>
<text x="130.9" y="164.2">In4</text>
<text x="137.8" y="166">4</text>
<text x="137.8" y="162.5">5</text>
<text x="179.5" y="162.5">7</text>
<text x="179.5" y="166">8</text>
<text x="183" y="164.2">D4</text>
<text x="183" y="167.7">D5</text>
<text x="204.4" y="167.7">A4</text>
<text x="204.4" y="164.2">A5</text>
<text x="210.1" y="166">23</text>
<text x="210.1" y="162.5">24</text>
<text x="36.3" y="169.5">Gnd</text>
<text x="37.3" y="173">Vcc</text>
<text x="44.3" y="171.3">3</text>
<text x="130.9" y="171.3">In2</text>
<text x="137.8" y="173">2</text>
<text x="137.8" y="169.5">3</text>
<text x="177.5" y="173">10</text>
<text x="179.5" y="169.5">9</text>
<text x="183" y="171.3">D6</text>
<text x="204.4" y="171.3">A3</text>
<text x="210.1" y="173">21</text>
<text x="210.1" y="169.5">22</text>
<text x="130.1" y="178.3">EnA</text>
<text x="130.9" y="174.8">In1</text>
<text x="137.8" y="176.6">1</text>
<text x="177.5" y="176.6">11</text>
<text x="183" y="174.8">D7</text>
<text x="183" y="178.3">D8</text>
<text x="204.4" y="178.3">A1</text>
<text x="204.4" y="174.8">A2</text>
<text x="210.1" y="176.6">20</text>
<text x="177.5" y="180.1">12</text>
<text x="177.5" y="183.6">13</text>
<text x="183" y="181.9">D9</text>
<text x="183" y="185.4">D10</text>
<text x="200.4" y="185.4">AREF</text>
<text x="204.4" y="181.9">A0</text>
<text x="210.1" y="183.6">18</text>
<text x="210.1" y="180.1">19</text>
<text x="264.2" y="183.6">2</text>
<text x="264.2" y="180.1">3</text>
<text x="267.7" y="185.4">Vcc</text>
<text x="267.7" y="181.9">Ctl</text>
<text x="177.5" y="187.1">14</text>
<text x="177.5" y="190.7">15</text>
<text x="183" y="188.9">D11</text>
<text x="202.4" y="188.9">3V3</text>
<text x="210.1" y="190.7">16</text>
<text x="210.1" y="187.1">17</text>
<text x="264.2" y="187.1">1</text>
<text x="267.7" y="188.9">Gnd</text>
<text x="36.6" y="196">18V</text>
<text x="44.3" y="197.7">1</text>
<text x="44.3" y="194.2">2</text>
<text x="183" y="192.4">D12</text>
<text x="202.1" y="192.4">D13</text>
<text x="35.5" y="199.5">GND</text>
<text x="310" y="208.3">3</text>
<text x="310" y="204.8">1</text>
<text x="313.5" y="206.6">1</text>
<text x="319.5" y="206.6">2</text>
<text x="323" y="208.3">4</text>
<text x="323" y="204.8">2</text>
<text x="331.2" y="208.3">3</text>
<text x="331.2" y="204.8">1</text>
<text x="334.7" y="206.6">1</text>
<text x="340.6" y="206.6">2</text>
<text x="344.1" y="208.3">4</text>
<text x="344.1" y="204.8">2</text>
<text x="352.3" y="208.3">3</text>
<text x="352.3" y="204.8">1</text>
<text x="355.8" y="206.6">1</text>
<text x="361.8" y="206.6">2</text>
<text x="365.3" y="208.3">4</text>
<text x="365.3" y="204.8">2</text>
<text x="371.8" y="208.3">3</text>
<text x="371.8" y="204.8">1</text>
<text x="375.2" y="206.6">1</text>
<text x="381.2" y="206.6">2</text>
<text x="384.7" y="208.3">4</text>
<text x="384.7" y="204.8">2</text>
<text x="264.2" y="215.4">4</text>
<text x="310" y="211.8">5</text>
<text x="313.5" y="213.6">5</text>
<text x="313.5" y="210.1">3</text>
<text x="319.5" y="213.6">6</text>
<text x="319.5" y="210.1">4</text>
<text x="323" y="211.8">6</text>
<text x="331.2" y="211.8">5</text>
<text x="334.7" y="213.6">5</text>
<text x="334.7" y="210.1">3</text>
<text x="340.6" y="213.6">6</text>
<text x="340.6" y="210.1">4</text>
<text x="344.1" y="211.8">6</text>
<text x="352.3" y="211.8">5</text>
<text x="355.8" y="213.6">5</text>
<text x="355.8" y="210.1">3</text>
<text x="361.8" y="213.6">6</text>
<text x="361.8" y="210.1">4</text>
<text x="365.3" y="211.8">6</text>
<text x="371.8" y="211.8">5</text>
<text x="375.2" y="213.6">5</text>
<text x="375.2" y="210.1">3</text>
<text x="381.2" y="213.6">6</text>
<text x="381.2" y="210.1">4</text>
<text x="384.7" y="211.8">6</text>
<text x="36.6" y="218.9">12V</text>
<text x="44.3" y="220.7">1</text>
<text x="44.3" y="217.1">2</text>
<text x="264.2" y="218.9">3</text>
<text x="267.7" y="220.7">Dio</text>
<text x="267.7" y="217.1">Clk</text>
<text x="35.5" y="222.4">GND</text>
<text x="264.2" y="226">1</text>
<text x="264.2" y="222.4">2</text>
<text x="267.7" y="227.7">Gnd</text>
<text x="267.7" y="224.2">Vcc</text>
<text x="35.5" y="245.4">GND</text>
<text x="36" y="241.8">+5V</text>
<text x="44.3" y="243.6">1</text>
<text x="44.3" y="240.1">2</text>
</g>
<g font-size="3.2" fill="#f00">
<text x="283" y="128.9">+5V</text>
<text x="291.2" y="127.2">18</text>
</g>
<g font-size="3.2">
<text x="382.3" y="127.2">10</text>
<text x="384.3" y="130.7">9</text>
<text x="384.3" y="137.8">7</text>
<text x="384.3" y="134.2">8</text>
<text x="384.3" y="141.3">6</text>
<text x="201.3" y="146.6">GND</text>
<text x="210.1" y="144.8">29</text>
<text x="384.3" y="148.3">4</text>
<text x="384.3" y="144.8">5</text>
<text x="179.5" y="151.9">4</text>
<text x="183" y="153.6">GND</text>
<text x="264.2" y="155.4">9</text>
<text x="384.3" y="155.4">2</text>
<text x="384.3" y="151.9">3</text>
<text x="267.7" y="157.2">GND</text>
<text x="384.3" y="158.9">1</text>
</g>
<g font-size="2.1" fill="#a54b4b">
<text x="112.3" y="195.6" transform="rotate(-90 112.3 195.6)">J1_2</text>
<text x="115.8" y="195.6" transform="rotate(-90 115.8 195.6)">J1_1</text>
<text x="142" y="202.7">VCC</text>
<text x="114" y="208.2" transform="rotate(-90 114 208.2)">J1_2</text>
<text x="117.6" y="208.2" transform="rotate(-90 117.6 208.2)">J1_1</text>
<text x="129.5" y="207.9">GND</text>
<text x="129.9" y="204.4">VCC</text>
<text x="142" y="209.7">CS</text>
<text x="142" y="206.2">GND</text>
<text x="107.8" y="215">H</text>
<text x="108.2" y="211.5">L</text>
<text x="117.1" y="213.2">L</text>
<text x="131.2" y="215">SO</text>
<text x="131.4" y="211.5">CS</text>
<text x="142" y="213.3">SO</text>
<text x="117.1" y="216.8">H</text>
<text x="132" y="218.5">SI</text>
<text x="142" y="220.3">SCK</text>
<text x="142" y="216.8">SI</text>
<text x="129.9" y="222.1">SCK</text>
<text x="130.6" y="225.6">INT</text>
<text x="142" y="223.8">INT</text>
</g>
<g font-size="1.8" fill="#838383">
<text x="102.4" y="223.7">MCP2515</text>
<text x="102.4" y="225.5">CAN MODULE</text>
</g>
</svg>
